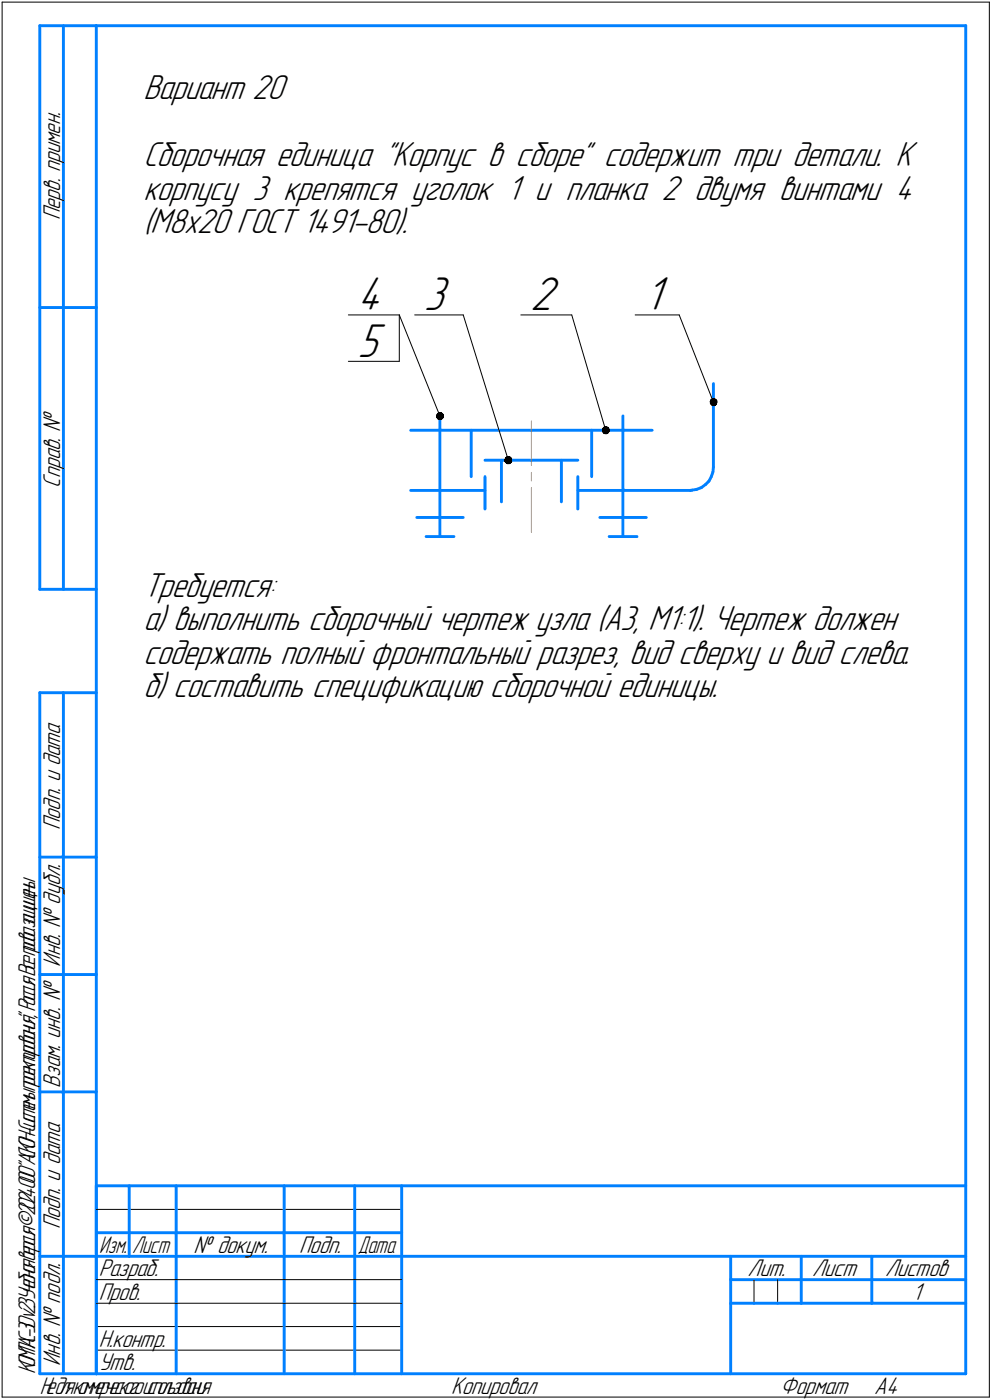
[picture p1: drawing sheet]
<svg xmlns="http://www.w3.org/2000/svg" width="211mm" height="298mm" viewBox="0 0 211 298" stroke-linecap="round" stroke-linejoin="round" font-family="sans-serif">
<g fill="none" stroke="#000" stroke-width=".21">
<path d="M.5 .5h210zM.5 .5v297zM210.5 .5v297zM74.1 67.1h10.8zM74.1 76.9h10.8zM84.9 67.1l8.7 21.5zM84.9 67.1v9.8zM88.2 67.1h10.4zM98.6 67.1l9.5 30.9zM110.8 67.1h10.8zM121.6 67.1l7.3 24.5zM135.1 67.1h9.4z"/>
<path d="M144.5 67.1l7.3 18.5zM20.5 257.5h65zM20.5 272.5h17zM20.5 277.5h17zM37.5 272.5h23zM37.5 277.5h23zM60.5 272.5h15zM60.5 277.5h15zM75.5 272.5h10zM75.5 277.5h10zM160.4 272.5v5zM165.4 272.5v5z"/>
<path d="M.5 297.5h210zM20.5 282.4h65zM20.5 287.5h65z"/>
</g>
<g fill="none" stroke="#0080ff" stroke-width=".62">
<path d="M8.5 5.5v120zM8.5 5.5h12zM13.5 5.5v120zM20.5 5.5h185zM20.5 5.5v287zM205.5 5.5v287zM8.5 65.5h12zM87.4 91.6h25.7zM93.6 88.6v25.6zM100.2 91.6v9.9zM103.2 98h9.9zM106.7 98v8.8z"/>
<path d="M113.1 98h9.8zM113.1 91.6h25.6zM119.4 98v8.8zM125.9 91.6v9.9zM132.5 88.6v25.6zM151.8 81.7v17.8zM151.8 99.5l-.1 1zM87.4 104.4h15.8zM88.7 110.2h4.9zM90.6 114.2h6zM93.6 110.2h5zM103.2 101.5v6.9z"/>
<path d="M122.9 101.5v6.9zM122.9 104.4h24zM127.6 110.2h4.9zM129.6 114.2h5.9zM132.5 110.2h5zM146.9 104.4h.3zM147.2 104.4l1-.2zM148.2 104.2l1-.4zM149.2 103.8l.9-.6zM150.1 103.2l.7-.8zM151.3 101.5l-.5 .9zM151.7 100.5l-.4 1z"/>
<path d="M8.5 125.5h12zM8.5 147.5v145zM8.5 147.5h12zM13.5 147.5v145zM8.5 182.5h12zM8.5 207.5h12zM8.5 232.5h12zM20.5 252.5h185zM20.5 252.5v40zM27.5 252.5v15zM37.5 252.5v25zM60.5 252.5v25z"/>
<path d="M75.5 252.5v25zM85.5 252.5v40zM8.5 267.5h12zM20.5 262.5h7zM20.5 267.5h7zM27.5 262.5h10zM27.5 267.5h10zM37.5 277.5v15zM37.5 262.5h23zM37.5 267.5h23zM60.5 277.5v15zM60.5 262.5h15z"/>
<path d="M60.5 267.5h15zM75.5 277.5v15zM75.5 262.5h10zM75.5 267.5h10zM85.5 267.5h120zM155.4 267.5v25zM155.4 272.5h15.1zM155.4 277.5h5zM160.4 277.5h5zM165.4 277.5h5.1zM170.5 267.5v10zM170.5 272.5h35z"/>
<path d="M170.5 277.5h15zM185.5 267.5v10zM185.5 277.5h20zM8.5 292.5h12zM20.5 292.5h185z"/>
</g>
<path d="M113.1 89.6v9.5zM113.1 103.9v9.4zM113.1 100.6v1.8z" fill="none" stroke="#ff8000" stroke-width=".21"/>
<g fill="#fff" stroke="#fff" stroke-width=".21">
<path d="M137.1 58.3h5.4zM137.1 58.4h5.4zM137.1 58.4h5.4zM137.1 58.5h5.4zM137.1 58.5h5.4zM137.1 58.6h5.4zM137.1 58.6h5.4zM137.1 58.7h5.4zM137.1 58.8h5.4zM137.1 58.8h5.4zM137.1 58.9h5.4zM137.1 58.9h5.4zM137.1 59h5.4zM137.1 59h5.4zM137.1 59.1h5.4zM137.1 59.2h5.4zM137.1 59.2h5.4zM137.1 59.3h5.4zM137.1 59.3h5.4zM137.1 59.4h5.4zM137.1 59.4h5.4zM137.1 59.5h5.4zM137.1 59.5h5.4zM137.1 59.6h5.4zM137.1 59.7h5.4zM137.1 59.7h5.4zM137.1 59.8h5.4zM137.1 59.8h5.4zM137.1 59.9h5.4zM137.1 59.9h5.4zM137.1 60h5.4zM137.1 60.1h5.4zM137.1 60.1h5.4zM137.1 60.2h5.4zM137.1 60.2h5.4zM137.1 60.3h5.4zM137.1 60.3h5.4zM137.1 60.4h5.4zM137.1 60.5h5.4zM137.1 60.5h5.4zM137.1 60.6h5.4zM137.1 60.6h5.4zM137.1 60.7h5.4zM137.1 60.7h5.4zM137.1 60.8h5.4zM137.1 60.8h5.4zM137.1 60.9h5.4zM137.1 61h5.4zM137.1 61h5.4zM137.1 61.1h5.4zM137.1 61.1h5.4zM137.1 61.2h5.4zM137.1 61.2h5.4zM137.1 61.3h5.4zM137.1 61.4h5.4zM137.1 61.4h5.4zM137.1 61.5h5.4zM137.1 61.5h5.4zM137.1 61.6h5.4zM137.1 61.6h5.4zM137.1 61.7h5.4zM137.1 61.8h5.4zM137.1 61.8h5.4zM137.1 61.9h5.4zM137.1 61.9h5.4zM137.1 62h5.4zM137.1 62h5.4zM137.1 62.1h5.4zM137.1 62.1h5.4zM137.1 62.2h5.4zM137.1 62.3h5.4zM137.1 62.3h5.4zM137.1 62.4h5.4zM137.1 62.4h5.4zM137.1 62.5h5.4zM137.1 62.5h5.4zM137.1 62.6h5.4zM137.1 62.7h5.4zM137.1 62.7h5.4zM137.1 62.8h5.4zM137.1 62.8h5.4zM137.1 62.9h5.4zM137.1 62.9h5.4zM137.1 63h5.4zM137.1 63h5.4zM137.1 63.1h5.4zM137.1 63.2h5.4zM137.1 63.2h5.4zM137.1 63.3h5.4zM137.1 63.3h5.4zM137.1 63.4h5.4zM137.1 63.4h5.4zM137.1 63.5h5.4zM137.1 63.6h5.4zM137.1 63.6h5.4zM137.1 63.7h5.4zM137.1 63.7h5.4zM137.1 63.8h5.4zM137.1 63.8h5.4zM137.1 63.9h5.4zM137.1 64h5.4zM137.1 64h5.4zM137.1 64.1h5.4zM137.1 64.1h5.4zM137.1 64.2h5.4zM137.1 64.2h5.4zM137.1 64.3h5.4zM137.1 64.3h5.4zM137.1 64.4h5.4zM137.1 64.5h5.4zM137.1 64.5h5.4zM137.1 64.6h5.4zM137.1 64.6h5.4zM137.1 64.7h5.4zM137.1 64.7h5.4zM137.1 64.8h5.4zM137.1 64.9h5.4zM137.1 64.9h5.4zM137.1 65h5.4zM137.1 65h5.4zM137.1 65.1h5.4zM137.1 65.1h5.4zM137.1 65.2h5.4zM137.1 65.2h5.4zM137.1 65.3h5.4zM137.1 65.4h5.4zM137.1 65.4h5.4zM137.1 65.5h5.4zM137.1 65.5h5.4zM137.1 65.6h5.4zM137.1 65.6h5.4zM137.1 65.7h5.4zM137.1 65.8h5.4zM137.1 65.8h5.4zM137.1 65.9h5.4zM137.1 65.9h5.4zM137.1 66h5.4zM137.1 66h5.4zM137.1 66.1h5.4zM137.1 66.2h5.4zM137.1 66.2h5.4zM137.1 66.3h5.4zM137.1 66.3h5.4zM137.1 66.4h5.4zM137.1 66.4h5.4zM137.1 66.5h5.4zM137.1 66.5h5.4zM137.1 66.6h5.4zM137.1 66.7h5.4zM137.1 66.7h5.4zM137.1 66.8h5.4zM137.1 66.8h5.4zM137.1 66.9h5.4zM137.1 66.9h5.4zM137.1 67h5.4zM137.1 67.1h5.4zM137.1 67.1h5.4zM137.1 67.2h5.4zM137.1 67.2h5.4zM137.1 67.3h5.4zM137.1 67.3h5.4zM137.1 67.4h5.4zM137.1 67.5h5.4zM137.1 67.5h5.4zM137.1 67.6h5.4zM137.1 67.6h5.4zM137.1 67.7h5.4zM137.1 67.7h5.4zM137.1 67.8h5.4zM137.1 67.8h5.4zM137.1 67.9h5.4zM137.1 68h5.4zM137.1 68h5.4zM137.1 68.1h5.4zM137.1 68.1h5.4z"/>
<path d="M112.8 58.3h6.9zM112.8 58.4h6.9zM112.8 58.4h6.9zM112.8 58.5h6.9zM112.8 58.5h6.9zM112.8 58.6h6.9zM112.8 58.6h6.9zM112.8 58.7h6.9zM112.8 58.8h6.9zM112.8 58.8h6.9zM112.8 58.9h6.9zM112.8 58.9h6.9zM112.8 59h6.9zM112.8 59h6.9zM112.8 59.1h6.9zM112.8 59.2h6.9zM112.8 59.2h6.9zM112.8 59.3h6.9zM112.8 59.3h6.9zM112.8 59.4h6.9zM112.8 59.4h6.9zM112.8 59.5h6.9zM112.8 59.5h6.9zM112.8 59.6h6.9zM112.8 59.7h6.9zM112.8 59.7h6.9zM112.8 59.8h6.9zM112.8 59.8h6.9zM112.8 59.9h6.9zM112.8 59.9h6.9zM112.8 60h6.9zM112.8 60.1h6.9zM112.8 60.1h6.9zM112.8 60.2h6.9zM112.8 60.2h6.9zM112.8 60.3h6.9zM112.8 60.3h6.9zM112.8 60.4h6.9zM112.8 60.5h6.9zM112.8 60.5h6.9zM112.8 60.6h6.9zM112.8 60.6h6.9zM112.8 60.7h6.9zM112.8 60.7h6.9zM112.8 60.8h6.9zM112.8 60.8h6.9zM112.8 60.9h6.9zM112.8 61h6.9zM112.8 61h6.9zM112.8 61.1h6.9zM112.8 61.1h6.9zM112.8 61.2h6.9zM112.8 61.2h6.9zM112.8 61.3h6.9zM112.8 61.4h6.9zM112.8 61.4h6.9zM112.8 61.5h6.9zM112.8 61.5h6.9zM112.8 61.6h6.9zM112.8 61.6h6.9zM112.8 61.7h6.9zM112.8 61.8h6.9zM112.8 61.8h6.9zM112.8 61.9h6.9zM112.8 61.9h6.9zM112.8 62h6.9zM112.8 62h6.9zM112.8 62.1h6.9zM112.8 62.1h6.9zM112.8 62.2h6.9zM112.8 62.3h6.9zM112.8 62.3h6.9zM112.8 62.4h6.9zM112.8 62.4h6.9zM112.8 62.5h6.9zM112.8 62.5h6.9zM112.8 62.6h6.9zM112.8 62.7h6.9zM112.8 62.7h6.9zM112.8 62.8h6.9zM112.8 62.8h6.9zM112.8 62.9h6.9zM112.8 62.9h6.9zM112.8 63h6.9zM112.8 63h6.9zM112.8 63.1h6.9zM112.8 63.2h6.9zM112.8 63.2h6.9zM112.8 63.3h6.9zM112.8 63.3h6.9zM112.8 63.4h6.9zM112.8 63.4h6.9zM112.8 63.5h6.9zM112.8 63.6h6.9zM112.8 63.6h6.9zM112.8 63.7h6.9zM112.8 63.7h6.9zM112.8 63.8h6.9zM112.8 63.8h6.9zM112.8 63.9h6.9zM112.8 64h6.9zM112.8 64h6.9zM112.8 64.1h6.9zM112.8 64.1h6.9zM112.8 64.2h6.9zM112.8 64.2h6.9zM112.8 64.3h6.9zM112.8 64.3h6.9zM112.8 64.4h6.9zM112.8 64.5h6.9zM112.8 64.5h6.9zM112.8 64.6h6.9zM112.8 64.6h6.9zM112.8 64.7h6.9zM112.8 64.7h6.9zM112.8 64.8h6.9zM112.8 64.9h6.9zM112.8 64.9h6.9zM112.8 65h6.9zM112.8 65h6.9zM112.8 65.1h6.9zM112.8 65.1h6.9zM112.8 65.2h6.9zM112.8 65.2h6.9zM112.8 65.3h6.9zM112.8 65.4h6.9zM112.8 65.4h6.9zM112.8 65.5h6.9zM112.8 65.5h6.9zM112.8 65.6h6.9zM112.8 65.6h6.9zM112.8 65.7h6.9zM112.8 65.8h6.9zM112.8 65.8h6.9zM112.8 65.9h6.9zM112.8 65.9h6.9zM112.8 66h6.9zM112.8 66h6.9zM112.8 66.1h6.9zM112.8 66.2h6.9zM112.8 66.2h6.9zM112.8 66.3h6.9zM112.8 66.3h6.9zM112.8 66.4h6.9zM112.8 66.4h6.9zM112.8 66.5h6.9zM112.8 66.5h6.9zM112.8 66.6h6.9zM112.8 66.7h6.9zM112.8 66.7h6.9zM112.8 66.8h6.9zM112.8 66.8h6.9zM112.8 66.9h6.9zM112.8 66.9h6.9zM112.8 67h6.9zM112.8 67.1h6.9zM112.8 67.1h6.9zM112.8 67.2h6.9zM112.8 67.2h6.9zM112.8 67.3h6.9zM112.8 67.3h6.9zM112.8 67.4h6.9zM112.8 67.5h6.9zM112.8 67.5h6.9zM112.8 67.6h6.9zM112.8 67.6h6.9zM112.8 67.7h6.9zM112.8 67.7h6.9zM112.8 67.8h6.9zM112.8 67.8h6.9zM112.8 67.9h6.9zM112.8 68h6.9zM112.8 68h6.9zM112.8 68.1h6.9zM112.8 68.1h6.9z"/>
<path d="M90.2 58.3h6.4zM90.2 58.4h6.4zM90.2 58.4h6.4zM90.2 58.5h6.4zM90.2 58.5h6.4zM90.2 58.6h6.4zM90.2 58.6h6.4zM90.2 58.7h6.4zM90.2 58.8h6.4zM90.2 58.8h6.4zM90.2 58.9h6.4zM90.2 58.9h6.4zM90.2 59h6.4zM90.2 59h6.4zM90.2 59.1h6.4zM90.2 59.2h6.4zM90.2 59.2h6.4zM90.2 59.3h6.4zM90.2 59.3h6.4zM90.2 59.4h6.4zM90.2 59.4h6.4zM90.2 59.5h6.4zM90.2 59.5h6.4zM90.2 59.6h6.4zM90.2 59.7h6.4zM90.2 59.7h6.4zM90.2 59.8h6.4zM90.2 59.8h6.4zM90.2 59.9h6.4zM90.2 59.9h6.4zM90.2 60h6.4zM90.2 60.1h6.4zM90.2 60.1h6.4zM90.2 60.2h6.4zM90.2 60.2h6.4zM90.2 60.3h6.4zM90.2 60.3h6.4zM90.2 60.4h6.4zM90.2 60.5h6.4zM90.2 60.5h6.4zM90.2 60.6h6.4zM90.2 60.6h6.4zM90.2 60.7h6.4zM90.2 60.7h6.4zM90.2 60.8h6.4zM90.2 60.8h6.4zM90.2 60.9h6.4zM90.2 61h6.4zM90.2 61h6.4zM90.2 61.1h6.4zM90.2 61.1h6.4zM90.2 61.2h6.4zM90.2 61.2h6.4zM90.2 61.3h6.4zM90.2 61.4h6.4zM90.2 61.4h6.4zM90.2 61.5h6.4zM90.2 61.5h6.4zM90.2 61.6h6.4zM90.2 61.6h6.4zM90.2 61.7h6.4zM90.2 61.8h6.4zM90.2 61.8h6.4zM90.2 61.9h6.4zM90.2 61.9h6.4zM90.2 62h6.4zM90.2 62h6.4zM90.2 62.1h6.4zM90.2 62.1h6.4zM90.2 62.2h6.4zM90.2 62.3h6.4zM90.2 62.3h6.4zM90.2 62.4h6.4zM90.2 62.4h6.4zM90.2 62.5h6.4zM90.2 62.5h6.4zM90.2 62.6h6.4zM90.2 62.7h6.4zM90.2 62.7h6.4zM90.2 62.8h6.4zM90.2 62.8h6.4zM90.2 62.9h6.4zM90.2 62.9h6.4zM90.2 63h6.4zM90.2 63h6.4zM90.2 63.1h6.4zM90.2 63.2h6.4zM90.2 63.2h6.4zM90.2 63.3h6.4zM90.2 63.3h6.4zM90.2 63.4h6.4zM90.2 63.4h6.4zM90.2 63.5h6.4zM90.2 63.6h6.4zM90.2 63.6h6.4zM90.2 63.7h6.4zM90.2 63.7h6.4zM90.2 63.8h6.4zM90.2 63.8h6.4zM90.2 63.9h6.4zM90.2 64h6.4zM90.2 64h6.4zM90.2 64.1h6.4zM90.2 64.1h6.4zM90.2 64.2h6.4zM90.2 64.2h6.4zM90.2 64.3h6.4zM90.2 64.3h6.4zM90.2 64.4h6.4zM90.2 64.5h6.4zM90.2 64.5h6.4zM90.2 64.6h6.4zM90.2 64.6h6.4zM90.2 64.7h6.4zM90.2 64.7h6.4zM90.2 64.8h6.4zM90.2 64.9h6.4zM90.2 64.9h6.4zM90.2 65h6.4zM90.2 65h6.4zM90.2 65.1h6.4zM90.2 65.1h6.4zM90.2 65.2h6.4zM90.2 65.2h6.4zM90.2 65.3h6.4zM90.2 65.4h6.4zM90.2 65.4h6.4zM90.2 65.5h6.4zM90.2 65.5h6.4zM90.2 65.6h6.4zM90.2 65.6h6.4zM90.2 65.7h6.4zM90.2 65.8h6.4zM90.2 65.8h6.4zM90.2 65.9h6.4zM90.2 65.9h6.4zM90.2 66h6.4zM90.2 66h6.4zM90.2 66.1h6.4zM90.2 66.2h6.4zM90.2 66.2h6.4zM90.2 66.3h6.4zM90.2 66.3h6.4zM90.2 66.4h6.4zM90.2 66.4h6.4zM90.2 66.5h6.4zM90.2 66.5h6.4zM90.2 66.6h6.4zM90.2 66.7h6.4zM90.2 66.7h6.4zM90.2 66.8h6.4zM90.2 66.8h6.4zM90.2 66.9h6.4zM90.2 66.9h6.4zM90.2 67h6.4zM90.2 67.1h6.4zM90.2 67.1h6.4zM90.2 67.2h6.4zM90.2 67.2h6.4zM90.2 67.3h6.4zM90.2 67.3h6.4zM90.2 67.4h6.4zM90.2 67.5h6.4zM90.2 67.5h6.4zM90.2 67.6h6.4zM90.2 67.6h6.4zM90.2 67.7h6.4zM90.2 67.7h6.4zM90.2 67.8h6.4zM90.2 67.8h6.4zM90.2 67.9h6.4zM90.2 68h6.4zM90.2 68h6.4zM90.2 68.1h6.4zM90.2 68.1h6.4z"/>
<path d="M76.1 58.3h6.9zM76.1 58.4h6.9zM76.1 58.4h6.9zM76.1 58.5h6.9zM76.1 58.5h6.9zM76.1 58.6h6.9zM76.1 58.6h6.9zM76.1 58.7h6.9zM76.1 58.8h6.9zM76.1 58.8h6.9zM76.1 58.9h6.9zM76.1 58.9h6.9zM76.1 59h6.9zM76.1 59h6.9zM76.1 59.1h6.9zM76.1 59.2h6.9zM76.1 59.2h6.9zM76.1 59.3h6.9zM76.1 59.3h6.9zM76.1 59.4h6.9zM76.1 59.4h6.9zM76.1 59.5h6.9zM76.1 59.5h6.9zM76.1 59.6h6.9zM76.1 59.7h6.9zM76.1 59.7h6.9zM76.1 59.8h6.9zM76.1 59.8h6.9zM76.1 59.9h6.9zM76.1 59.9h6.9zM76.1 60h6.9zM76.1 60.1h6.9zM76.1 60.1h6.9zM76.1 60.2h6.9zM76.1 60.2h6.9zM76.1 60.3h6.9zM76.1 60.3h6.9zM76.1 60.4h6.9zM76.1 60.5h6.9zM76.1 60.5h6.9zM76.1 60.6h6.9zM76.1 60.6h6.9zM76.1 60.7h6.9zM76.1 60.7h6.9zM76.1 60.8h6.9zM76.1 60.8h6.9zM76.1 60.9h6.9zM76.1 61h6.9zM76.1 61h6.9zM76.1 61.1h6.9zM76.1 61.1h6.9zM76.1 61.2h6.9zM76.1 61.2h6.9zM76.1 61.3h6.9zM76.1 61.4h6.9zM76.1 61.4h6.9zM76.1 61.5h6.9zM76.1 61.5h6.9zM76.1 61.6h6.9zM76.1 61.6h6.9zM76.1 61.7h6.9zM76.1 61.8h6.9zM76.1 61.8h6.9zM76.1 61.9h6.9zM76.1 61.9h6.9zM76.1 62h6.9zM76.1 62h6.9zM76.1 62.1h6.9zM76.1 62.1h6.9zM76.1 62.2h6.9zM76.1 62.3h6.9zM76.1 62.3h6.9zM76.1 62.4h6.9zM76.1 62.4h6.9zM76.1 62.5h6.9zM76.1 62.5h6.9zM76.1 62.6h6.9zM76.1 62.7h6.9zM76.1 62.7h6.9zM76.1 62.8h6.9zM76.1 62.8h6.9zM76.1 62.9h6.9zM76.1 62.9h6.9zM76.1 63h6.9zM76.1 63h6.9zM76.1 63.1h6.9zM76.1 63.2h6.9zM76.1 63.2h6.9zM76.1 63.3h6.9zM76.1 63.3h6.9zM76.1 63.4h6.9zM76.1 63.4h6.9zM76.1 63.5h6.9zM76.1 63.6h6.9zM76.1 63.6h6.9zM76.1 63.7h6.9zM76.1 63.7h6.9zM76.1 63.8h6.9zM76.1 63.8h6.9zM76.1 63.9h6.9zM76.1 64h6.9zM76.1 64h6.9zM76.1 64.1h6.9zM76.1 64.1h6.9zM76.1 64.2h6.9zM76.1 64.2h6.9zM76.1 64.3h6.9zM76.1 64.3h6.9zM76.1 64.4h6.9zM76.1 64.5h6.9zM76.1 64.5h6.9zM76.1 64.6h6.9zM76.1 64.6h6.9zM76.1 64.7h6.9zM76.1 64.7h6.9zM76.1 64.8h6.9zM76.1 64.9h6.9zM76.1 64.9h6.9zM76.1 65h6.9zM76.1 65h6.9zM76.1 65.1h6.9zM76.1 65.1h6.9zM76.1 65.2h6.9zM76.1 65.2h6.9zM76.1 65.3h6.9zM76.1 65.4h6.9zM76.1 65.4h6.9zM76.1 65.5h6.9zM76.1 65.5h6.9zM76.1 65.6h6.9zM76.1 65.6h6.9zM76.1 65.7h6.9zM76.1 65.8h6.9zM76.1 65.8h6.9zM76.1 65.9h6.9zM76.1 65.9h6.9zM76.1 66h6.9zM76.1 66h6.9zM76.1 66.1h6.9zM76.1 66.2h6.9zM76.1 66.2h6.9zM76.1 66.3h6.9zM76.1 66.3h6.9zM76.1 66.4h6.9zM76.1 66.4h6.9zM76.1 66.5h6.9zM76.1 66.5h6.9zM76.1 66.6h6.9zM76.1 66.7h6.9zM76.1 66.7h6.9zM76.1 66.8h6.9zM76.1 66.8h6.9zM76.1 66.9h6.9zM76.1 66.9h6.9zM76.1 67h6.9zM76.1 67.1h6.9zM76.1 67.1h6.9zM76.1 67.2h6.9zM76.1 67.2h6.9zM76.1 67.3h6.9zM76.1 67.3h6.9zM76.1 67.4h6.9zM76.1 67.5h6.9zM76.1 67.5h6.9zM76.1 67.6h6.9zM76.1 67.6h6.9zM76.1 67.7h6.9zM76.1 67.7h6.9zM76.1 67.8h6.9zM76.1 67.8h6.9zM76.1 67.9h6.9zM76.1 68h6.9zM76.1 68h6.9zM76.1 68.1h6.9zM76.1 68.1h6.9z"/>
<path d="M76.1 68.2h6.3zM76.1 68.2h6.3zM76.1 68.3h6.3zM76.1 68.4h6.3zM76.1 68.4h6.3zM76.1 68.5h6.3zM76.1 68.5h6.3zM76.1 68.6h6.3zM76.1 68.6h6.3zM76.1 68.7h6.3zM76.1 68.7h6.3zM76.1 68.8h6.3zM76.1 68.9h6.3zM76.1 68.9h6.3zM76.1 69h6.3zM76.1 69h6.3zM76.1 69.1h6.3zM76.1 69.1h6.3zM76.1 69.2h6.3zM76.1 69.3h6.3zM76.1 69.3h6.3zM76.1 69.4h6.3zM76.1 69.4h6.3zM76.1 69.5h6.3zM76.1 69.5h6.3zM76.1 69.6h6.3zM76.1 69.7h6.3zM76.1 69.7h6.3zM76.1 69.8h6.3zM76.1 69.8h6.3zM76.1 69.9h6.3zM76.1 69.9h6.3zM76.1 70h6.3zM76.1 70h6.3zM76.1 70.1h6.3zM76.1 70.2h6.3zM76.1 70.2h6.3zM76.1 70.3h6.3zM76.1 70.3h6.3zM76.1 70.4h6.3zM76.1 70.4h6.3zM76.1 70.5h6.3zM76.1 70.6h6.3zM76.1 70.6h6.3zM76.1 70.7h6.3zM76.1 70.7h6.3zM76.1 70.8h6.3zM76.1 70.8h6.3zM76.1 70.9h6.3zM76.1 71h6.3zM76.1 71h6.3zM76.1 71.1h6.3zM76.1 71.1h6.3zM76.1 71.2h6.3zM76.1 71.2h6.3zM76.1 71.3h6.3zM76.1 71.3h6.3zM76.1 71.4h6.3zM76.1 71.5h6.3zM76.1 71.5h6.3zM76.1 71.6h6.3zM76.1 71.6h6.3zM76.1 71.7h6.3zM76.1 71.7h6.3zM76.1 71.8h6.3zM76.1 71.9h6.3zM76.1 71.9h6.3zM76.1 72h6.3zM76.1 72h6.3zM76.1 72.1h6.3zM76.1 72.1h6.3zM76.1 72.2h6.3zM76.1 72.2h6.3zM76.1 72.3h6.3zM76.1 72.4h6.3zM76.1 72.4h6.3zM76.1 72.5h6.3zM76.1 72.5h6.3zM76.1 72.6h6.3zM76.1 72.6h6.3zM76.1 72.7h6.3zM76.1 72.8h6.3zM76.1 72.8h6.3zM76.1 72.9h6.3zM76.1 72.9h6.3zM76.1 73h6.3zM76.1 73h6.3zM76.1 73.1h6.3zM76.1 73.2h6.3zM76.1 73.2h6.3zM76.1 73.3h6.3zM76.1 73.3h6.3zM76.1 73.4h6.3zM76.1 73.4h6.3zM76.1 73.5h6.3zM76.1 73.5h6.3zM76.1 73.6h6.3zM76.1 73.7h6.3zM76.1 73.7h6.3zM76.1 73.8h6.3zM76.1 73.8h6.3zM76.1 73.9h6.3zM76.1 73.9h6.3zM76.1 74h6.3zM76.1 74.1h6.3zM76.1 74.1h6.3zM76.1 74.2h6.3zM76.1 74.2h6.3zM76.1 74.3h6.3zM76.1 74.3h6.3zM76.1 74.4h6.3zM76.1 74.5h6.3zM76.1 74.5h6.3zM76.1 74.6h6.3zM76.1 74.6h6.3zM76.1 74.7h6.3zM76.1 74.7h6.3zM76.1 74.8h6.3zM76.1 74.8h6.3zM76.1 74.9h6.3zM76.1 75h6.3zM76.1 75h6.3zM76.1 75.1h6.3zM76.1 75.1h6.3zM76.1 75.2h6.3zM76.1 75.2h6.3zM76.1 75.3h6.3zM76.1 75.4h6.3zM76.1 75.4h6.3zM76.1 75.5h6.3zM76.1 75.5h6.3zM76.1 75.6h6.3zM76.1 75.6h6.3zM76.1 75.7h6.3zM76.1 75.7h6.3zM76.1 75.8h6.3zM76.1 75.9h6.3zM76.1 75.9h6.3zM76.1 76h6.3zM76.1 76h6.3zM76.1 76.1h6.3zM76.1 76.1h6.3zM76.1 76.2h6.3zM76.1 76.3h6.3zM76.1 76.3h6.3zM76.1 76.4h6.3zM76.1 76.4h6.3zM76.1 76.5h6.3zM76.1 76.5h6.3zM76.1 76.6h6.3zM76.1 76.7h6.3zM76.1 76.7h6.3zM76.1 76.8h6.3zM76.1 76.8h6.3zM76.1 76.9h6.3zM76.1 76.9h6.3zM76.1 77h6.3zM76.1 77h6.3zM76.1 77.1h6.3zM76.1 77.2h6.3zM76.1 77.2h6.3zM76.1 77.3h6.3zM76.1 77.3h6.3zM76.1 77.4h6.3zM76.1 77.4h6.3zM76.1 77.5h6.3zM76.1 77.6h6.3zM76.1 77.6h6.3zM76.1 77.7h6.3zM76.1 77.7h6.3zM76.1 77.8h6.3zM76.1 77.8h6.3zM76.1 77.9h6.3zM76.1 77.9h6.3zM76.1 78h6.3z"/>
</g>
<g fill="#000" stroke="#000" stroke-width=".21">
<path d="M93.3 87.8h.5zM93.2 87.9h.8zM93.2 87.9h.8zM93.1 88h1zM93.1 88.1h1zM93 88.1h1.2zM93 88.2h1.3zM93 88.2h1.3zM92.9 88.3h1.5zM92.9 88.3h1.5zM92.9 88.4h1.5zM92.9 88.4h1.5zM92.8 88.5h1.6zM92.9 88.6h1.5zM92.9 88.6h1.5zM92.9 88.7h1.5zM92.9 88.7h1.5zM92.9 88.8h1.5zM92.9 88.8h1.4zM92.9 88.9h1.4zM92.9 89h1.4zM93 89h1.3zM93 89.1h1.2zM93.1 89.1h1zM93.1 89.2h1zM93.1 89.2h.9zM93.4 89.3h.5z"/>
<path d="M107.9 97.2h.3zM107.8 97.3h.6zM107.7 97.3h.9zM107.6 97.4h1.1zM107.5 97.4h1.2zM107.5 97.5h1.3zM107.5 97.5h1.3zM107.5 97.6h1.4zM107.5 97.6h1.4zM107.4 97.7h1.5zM107.4 97.8h1.5zM107.4 97.8h1.5zM107.4 97.9h1.5zM107.4 97.9h1.5zM107.4 98h1.5zM107.4 98h1.5zM107.4 98.1h1.5zM107.4 98.2h1.5zM107.4 98.2h1.5zM107.4 98.3h1.5zM107.4 98.3h1.5zM107.5 98.4h1.3zM107.5 98.4h1.3zM107.6 98.5h1.2zM107.6 98.6h1.1zM107.6 98.6h1zM107.8 98.7h.7zM107.9 98.7h.5z"/>
<path d="M128.6 90.8h.4zM128.6 90.9h.5zM128.5 90.9h.8zM128.4 91h1zM128.3 91h1.1zM128.3 91.1h1.2zM128.2 91.2h1.3zM128.2 91.2h1.3zM128.2 91.3h1.4zM128.2 91.3h1.4zM128.1 91.4h1.6zM128.1 91.4h1.6zM128.1 91.5h1.6zM128.1 91.6h1.6zM128.1 91.6h1.6zM128.1 91.7h1.6zM128.1 91.7h1.6zM128.1 91.8h1.6zM128.1 91.8h1.6zM128.1 91.9h1.5zM128.2 91.9h1.4zM128.2 92h1.3zM128.2 92.1h1.3zM128.3 92.1h1.2zM128.4 92.2h1zM128.4 92.2h.9zM128.5 92.3h.8zM128.6 92.3h.5z"/>
<path d="M151.5 84.9h.5zM151.4 84.9h.8zM151.3 85h1zM151.3 85.1h1zM151.2 85.1h1.2zM151.2 85.2h1.3zM151.2 85.2h1.3zM151.1 85.3h1.5zM151.1 85.3h1.5zM151 85.4h1.6zM151 85.5h1.6zM151 85.5h1.6zM151 85.6h1.6zM151 85.6h1.6zM151 85.7h1.6zM151 85.7h1.6zM151 85.8h1.6zM151 85.9h1.5zM151 85.9h1.5zM151.1 86h1.4zM151.2 86h1.3zM151.2 86.1h1.3zM151.3 86.1h1.1zM151.3 86.2h1zM151.3 86.2h1zM151.5 86.3h.7zM151.6 86.4h.5z"/>
</g>
<g font-size="10.7">
<text x="76.1" y="66">4</text>
<text x="90.2" y="66">3</text>
<text x="112.8" y="66">2</text>
<text x="137.1" y="66">1</text>
<text x="76.1" y="75.9">5</text>
</g>
<g font-size="7.8">
<text x="30.5" y="21.1">Вариант 20</text>
<text x="30.5" y="35.4">Сборочная единица &quot;Корпус в сборе&quot; содержит три детали. К</text>
<text x="30.5" y="42.5">корпусу 3 крепятся уголок 1 и планка 2 двумя винтами 4</text>
<text x="30.5" y="49.6">(М8х20 ГОСТ 1491-80).</text>
<text x="30.5" y="127.1">Требуется:</text>
<text x="30.5" y="134.2">а) выполнить сборочный чертеж узла (А3, М1:1). Чертеж должен</text>
<text x="30.5" y="141.3">содержать полный фронтальный разрез, вид сверху и вид слева.</text>
<text x="30.5" y="148.5">б) составить спецификацию сборочной единицы.</text>
</g>
<g font-size="5.5">
<text x="12.8" y="46.9" transform="rotate(-90 12.8 46.9)">Перв. примен.</text>
<text x="12.8" y="103.8" transform="rotate(-90 12.8 103.8)">Справ. №</text>
<text x="12.8" y="176.7" transform="rotate(-90 12.8 176.7)">Подп. и дата</text>
<text x="12.8" y="205.8" transform="rotate(-90 12.8 205.8)">Инв. № дубл.</text>
<text x="12.8" y="231.6" transform="rotate(-90 12.8 231.6)">Взам. инв. №</text>
<text x="12.8" y="261.7" transform="rotate(-90 12.8 261.7)">Подп. и дата</text>
<text x="41.2" y="266.8">№ докум.</text>
<text x="63.6" y="266.8">Подп.</text>
<text x="21" y="271.8">Разраб.</text>
<text x="159.1" y="271.8">Лит.</text>
<text x="172.8" y="271.8">Лист</text>
<text x="188.3" y="271.8">Листов</text>
<text x="21" y="276.8">Пров.</text>
<text x="194.1" y="276.8">1</text>
<text x="21" y="286.8">Н.контр.</text>
<text x="12.8" y="290.8" transform="rotate(-90 12.8 290.8)">Инв. № подл.</text>
<text x="21" y="291.8">Утв.</text>
<text x="96" y="296.8">Копировал</text>
<text x="166" y="296.8">Формат</text>
<text x="186" y="296.8">A4</text>
</g>
<g font-size="5.4">
<text x="21.1" y="266.8">Изм.</text>
<text x="28.1" y="266.8">Лист</text>
<text x="76.1" y="266.8">Дата</text>
<text x="7.5" y="292.5" transform="rotate(-90 7.5 292.5)">КОМПАС-3Dv23Учебнаяверсия©2024ООО&quot;АСКОН-Системыпроектирования&quot;,Россия.Всеправазащищены.</text>
<text x="8.5" y="296.7">Недлякоммерческогоиспользования</text>
</g>
</svg>
